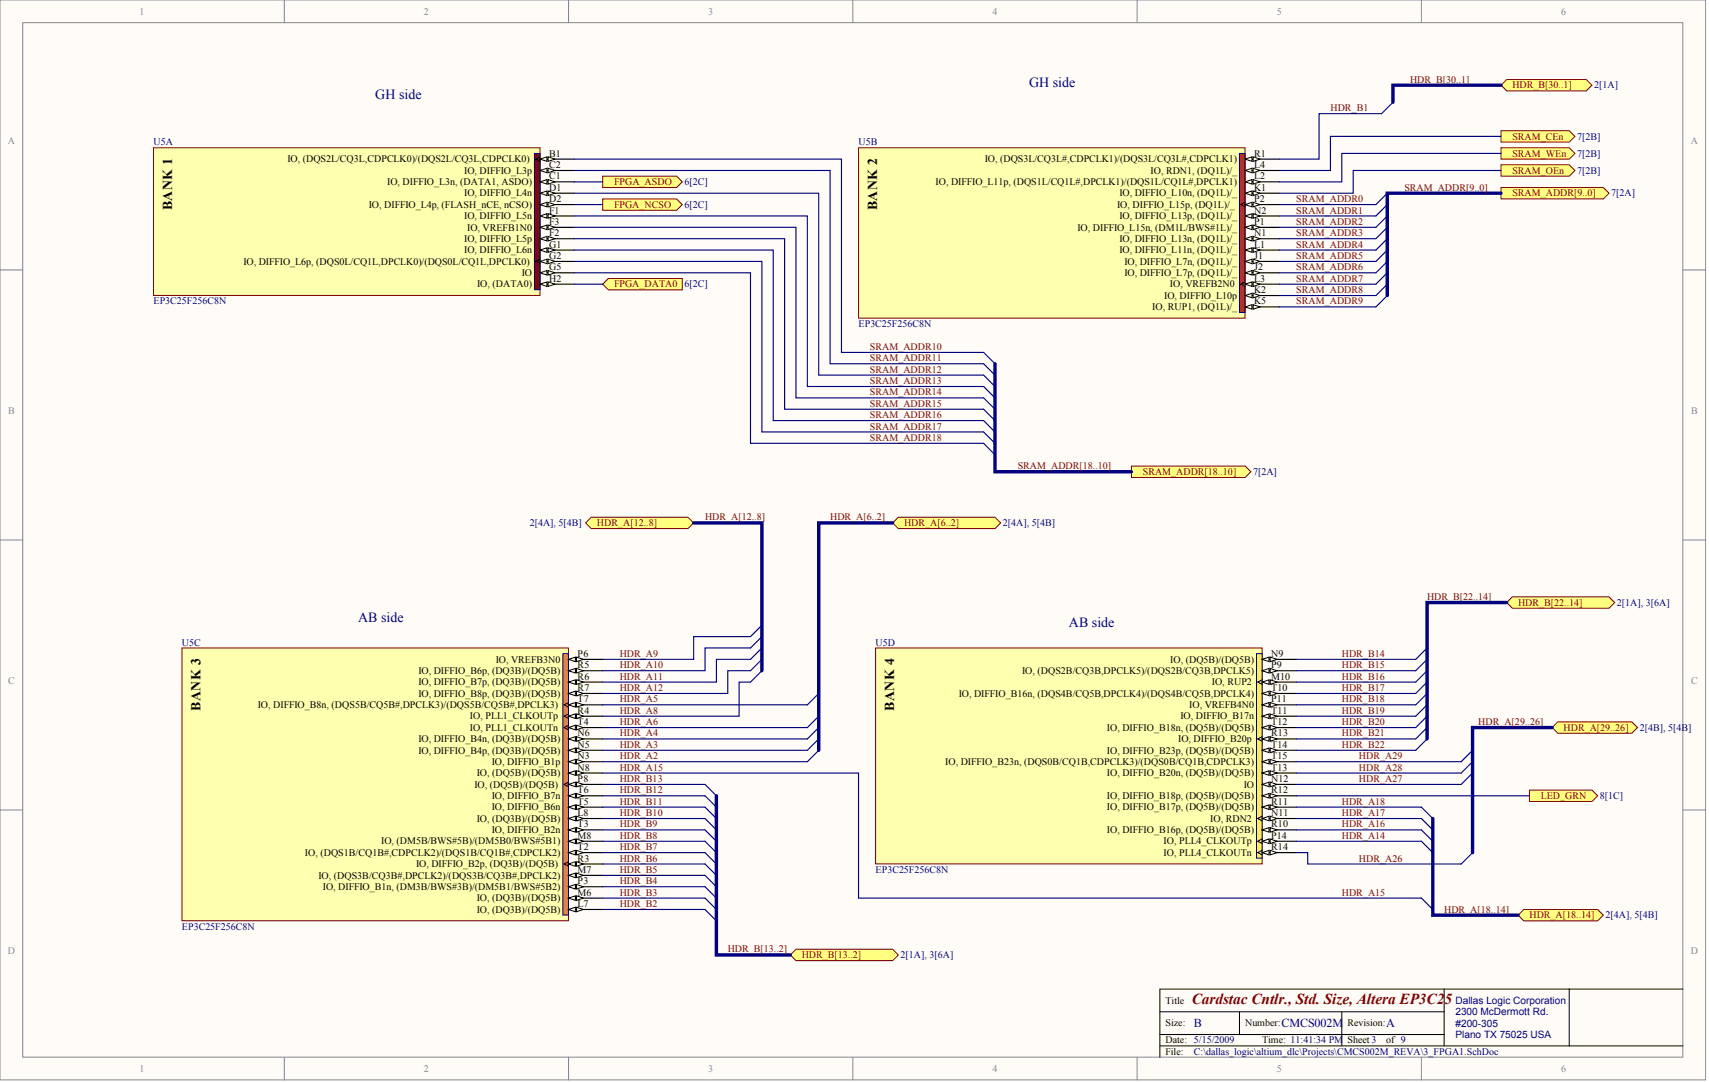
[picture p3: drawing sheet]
<svg xmlns="http://www.w3.org/2000/svg" width="317mm" height="201mm" viewBox="0 0 317 201" stroke-linecap="round" stroke-linejoin="round" font-family="sans-serif">
<g fill="#fffcf8" stroke="#85878c" stroke-width=".19">
<path d="M0 0h316.5v200.3h-316.5z"/>
<path d="M4.2 4.2h308.1v191.9h-308.1z"/>
</g>
<g fill="none" stroke="#85878c" stroke-width=".19">
<path d="M52.8 0v4.2M105.5 0v4.2M158.3 0v4.2M211 0v4.2M263.8 0v4.2M0 50.1h4.2M312.3 50.1h4.2M0 100.2h4.2M312.3 100.2h4.2M0 150.3h4.2M312.3 150.3h4.2M52.8 196.1v4.3"/>
<path d="M105.5 196.1v4.3M158.3 196.1v4.3M211 196.1v4.3M263.8 196.1v4.3"/>
</g>
<path d="M215.2 187.7h52.8M215.2 194h97.1M215.2 191.9h52.8M230 187.7v4.2M249 187.7v6.3M268 183.5v10.5M291.2 183.5h-76v12.6M312.3 183.5h-21.1v10.5" fill="none" stroke="#000" stroke-width=".19"/>
<path d="M28.5 27.4h71.7v27.4h-71.7z" fill="#ffffb0" stroke="#800000" stroke-width=".19"/>
<path d="M99.2 28.5h1v25.3h-1z" fill="#800000" stroke="#000080" stroke-width=".19"/>
<path d="M100.2 29.5h6.4" fill="none" stroke="#000" stroke-width=".21"/>
<path d="M100.2 29.1l-.8 .4 .8 .4" fill="none" stroke="#000" stroke-width=".19"/>
<g fill="#fffcf8" stroke="#000" stroke-width=".19">
<path d="M100.2 29.5l1.3-.4v.8z"/>
<path d="M101.7 29.1l1.3 .4-1.3 .4z"/>
</g>
<path d="M100.2 31.6h6.4" fill="none" stroke="#000" stroke-width=".21"/>
<g fill="#fffcf8" stroke="#000" stroke-width=".19">
<path d="M100.2 31.6l1.3-.4v.9z"/>
<path d="M101.7 31.2l1.3 .4-1.3 .5z"/>
</g>
<path d="M100.2 33.7h6.4" fill="none" stroke="#000" stroke-width=".21"/>
<g fill="#fffcf8" stroke="#000" stroke-width=".19">
<path d="M100.2 33.7l1.3-.4v.9z"/>
<path d="M101.7 33.3l1.3 .4-1.3 .5z"/>
</g>
<path d="M100.2 35.8h6.4" fill="none" stroke="#000" stroke-width=".21"/>
<g fill="#fffcf8" stroke="#000" stroke-width=".19">
<path d="M100.2 35.8l1.3-.4v.9z"/>
<path d="M101.7 35.4l1.3 .4-1.3 .5z"/>
</g>
<path d="M100.2 38h6.4" fill="none" stroke="#000" stroke-width=".21"/>
<g fill="#fffcf8" stroke="#000" stroke-width=".19">
<path d="M100.2 38l1.3-.5v.9z"/>
<path d="M101.7 37.5l1.3 .5-1.3 .4z"/>
</g>
<path d="M100.2 40.1h6.4" fill="none" stroke="#000" stroke-width=".21"/>
<g fill="#fffcf8" stroke="#000" stroke-width=".19">
<path d="M100.2 40.1l1.3-.5v.9z"/>
<path d="M101.7 39.6l1.3 .5-1.3 .4z"/>
</g>
<path d="M100.2 42.2h6.4" fill="none" stroke="#000" stroke-width=".21"/>
<g fill="#fffcf8" stroke="#000" stroke-width=".19">
<path d="M100.2 42.2l1.3-.4v.8z"/>
<path d="M101.7 41.8l1.3 .4-1.3 .4z"/>
</g>
<path d="M100.2 44.3h6.4" fill="none" stroke="#000" stroke-width=".21"/>
<g fill="#fffcf8" stroke="#000" stroke-width=".19">
<path d="M100.2 44.3l1.3-.4v.8z"/>
<path d="M101.7 43.9l1.3 .4-1.3 .4z"/>
</g>
<path d="M100.2 46.4h6.4" fill="none" stroke="#000" stroke-width=".21"/>
<g fill="#fffcf8" stroke="#000" stroke-width=".19">
<path d="M100.2 46.4l1.3-.4v.8z"/>
<path d="M101.7 46l1.3 .4-1.3 .4z"/>
</g>
<path d="M100.2 48.5h6.4" fill="none" stroke="#000" stroke-width=".21"/>
<path d="M100.2 48.1l-.8 .4 .8 .4" fill="none" stroke="#000" stroke-width=".19"/>
<g fill="#fffcf8" stroke="#000" stroke-width=".19">
<path d="M100.2 48.5l1.3-.4v.8z"/>
<path d="M101.7 48.1l1.3 .4-1.3 .4z"/>
</g>
<path d="M100.2 50.6h6.4" fill="none" stroke="#000" stroke-width=".21"/>
<g fill="#fffcf8" stroke="#000" stroke-width=".19">
<path d="M100.2 50.6l1.3-.4v.8z"/>
<path d="M101.7 50.2l1.3 .4-1.3 .4z"/>
</g>
<path d="M100.2 52.7h6.4" fill="none" stroke="#000" stroke-width=".21"/>
<g fill="#fffcf8" stroke="#000" stroke-width=".19">
<path d="M100.2 52.7l1.3-.4v.8z"/>
<path d="M101.7 52.3l1.3 .4-1.3 .4z"/>
</g>
<path d="M159.3 27.4h71.7v31.6h-71.7z" fill="#ffffb0" stroke="#800000" stroke-width=".19"/>
<path d="M230 28.5h1v29.5h-1z" fill="#f00" stroke="#000080" stroke-width=".19"/>
<path d="M231.1 29.5h6.3" fill="none" stroke="#000" stroke-width=".21"/>
<g fill="#fffcf8" stroke="#000" stroke-width=".19">
<path d="M231.1 29.5l1.2-.4v.8z"/>
<path d="M232.5 29.1l1.3 .4-1.3 .4z"/>
</g>
<path d="M231.1 31.6h6.3" fill="none" stroke="#000" stroke-width=".21"/>
<g fill="#fffcf8" stroke="#000" stroke-width=".19">
<path d="M231.1 31.6l1.2-.4v.9z"/>
<path d="M232.5 31.2l1.3 .4-1.3 .5z"/>
</g>
<path d="M231.1 33.7h6.3" fill="none" stroke="#000" stroke-width=".21"/>
<g fill="#fffcf8" stroke="#000" stroke-width=".19">
<path d="M231.1 33.7l1.2-.4v.9z"/>
<path d="M232.5 33.3l1.3 .4-1.3 .5z"/>
</g>
<path d="M231.1 35.8h6.3" fill="none" stroke="#000" stroke-width=".21"/>
<g fill="#fffcf8" stroke="#000" stroke-width=".19">
<path d="M231.1 35.8l1.2-.4v.9z"/>
<path d="M232.5 35.4l1.3 .4-1.3 .5z"/>
</g>
<path d="M231.1 38h6.3" fill="none" stroke="#000" stroke-width=".21"/>
<path d="M231.1 37.5l-.9 .5 .9 .4" fill="none" stroke="#000" stroke-width=".19"/>
<g fill="#fffcf8" stroke="#000" stroke-width=".19">
<path d="M231.1 38l1.2-.5v.9z"/>
<path d="M232.5 37.5l1.3 .5-1.3 .4z"/>
</g>
<path d="M231.1 40.1h6.3" fill="none" stroke="#000" stroke-width=".21"/>
<g fill="#fffcf8" stroke="#000" stroke-width=".19">
<path d="M231.1 40.1l1.2-.5v.9z"/>
<path d="M232.5 39.6l1.3 .5-1.3 .4z"/>
</g>
<path d="M231.1 42.2h6.3" fill="none" stroke="#000" stroke-width=".21"/>
<g fill="#fffcf8" stroke="#000" stroke-width=".19">
<path d="M231.1 42.2l1.2-.4v.8z"/>
<path d="M232.5 41.8l1.3 .4-1.3 .4z"/>
</g>
<path d="M231.1 44.3h6.3" fill="none" stroke="#000" stroke-width=".21"/>
<g fill="#fffcf8" stroke="#000" stroke-width=".19">
<path d="M231.1 44.3l1.2-.4v.8z"/>
<path d="M232.5 43.9l1.3 .4-1.3 .4z"/>
</g>
<path d="M231.1 46.4h6.3" fill="none" stroke="#000" stroke-width=".21"/>
<g fill="#fffcf8" stroke="#000" stroke-width=".19">
<path d="M231.1 46.4l1.2-.4v.8z"/>
<path d="M232.5 46l1.3 .4-1.3 .4z"/>
</g>
<path d="M231.1 48.5h6.3" fill="none" stroke="#000" stroke-width=".21"/>
<g fill="#fffcf8" stroke="#000" stroke-width=".19">
<path d="M231.1 48.5l1.2-.4v.8z"/>
<path d="M232.5 48.1l1.3 .4-1.3 .4z"/>
</g>
<path d="M231.1 50.6h6.3" fill="none" stroke="#000" stroke-width=".21"/>
<g fill="#fffcf8" stroke="#000" stroke-width=".19">
<path d="M231.1 50.6l1.2-.4v.8z"/>
<path d="M232.5 50.2l1.3 .4-1.3 .4z"/>
</g>
<path d="M231.1 52.7h6.3" fill="none" stroke="#000" stroke-width=".21"/>
<path d="M231.1 52.3l-.9 .4 .9 .4" fill="none" stroke="#000" stroke-width=".19"/>
<g fill="#fffcf8" stroke="#000" stroke-width=".19">
<path d="M231.1 52.7l1.2-.4v.8z"/>
<path d="M232.5 52.3l1.3 .4-1.3 .4z"/>
</g>
<path d="M231.1 54.8h6.3" fill="none" stroke="#000" stroke-width=".21"/>
<g fill="#fffcf8" stroke="#000" stroke-width=".19">
<path d="M231.1 54.8l1.2-.4v.9z"/>
<path d="M232.5 54.4l1.3 .4-1.3 .5z"/>
</g>
<path d="M231.1 56.9h6.3" fill="none" stroke="#000" stroke-width=".21"/>
<g fill="#fffcf8" stroke="#000" stroke-width=".19">
<path d="M231.1 56.9l1.2-.4v.9z"/>
<path d="M232.5 56.5l1.3 .4-1.3 .5z"/>
</g>
<path d="M33.8 120.2h71.7v50.6h-71.7z" fill="#ffffb0" stroke="#800000" stroke-width=".19"/>
<path d="M104.5 121.3h1v48.5h-1z" fill="#fd8300" stroke="#000080" stroke-width=".19"/>
<path d="M105.5 122.3h6.3" fill="none" stroke="#000" stroke-width=".21"/>
<g fill="#fffcf8" stroke="#000" stroke-width=".19">
<path d="M105.5 122.3l1.3-.4v.8z"/>
<path d="M107 121.9l1.3 .4-1.3 .4z"/>
</g>
<path d="M105.5 124.4h6.3" fill="none" stroke="#000" stroke-width=".21"/>
<g fill="#fffcf8" stroke="#000" stroke-width=".19">
<path d="M105.5 124.4l1.3-.4v.9z"/>
<path d="M107 124l1.3 .4-1.3 .5z"/>
</g>
<path d="M105.5 126.5h6.3" fill="none" stroke="#000" stroke-width=".21"/>
<g fill="#fffcf8" stroke="#000" stroke-width=".19">
<path d="M105.5 126.5l1.3-.4v.9z"/>
<path d="M107 126.1l1.3 .4-1.3 .5z"/>
</g>
<path d="M105.5 128.7h6.3" fill="none" stroke="#000" stroke-width=".21"/>
<g fill="#fffcf8" stroke="#000" stroke-width=".19">
<path d="M105.5 128.7l1.3-.5v.9z"/>
<path d="M107 128.2l1.3 .5-1.3 .4z"/>
</g>
<path d="M105.5 130.8h6.3" fill="none" stroke="#000" stroke-width=".21"/>
<path d="M105.5 130.3l-.8 .5 .8 .4" fill="none" stroke="#000" stroke-width=".19"/>
<g fill="#fffcf8" stroke="#000" stroke-width=".19">
<path d="M105.5 130.8l1.3-.5v.9z"/>
<path d="M107 130.3l1.3 .5-1.3 .4z"/>
</g>
<path d="M105.5 132.9h6.3" fill="none" stroke="#000" stroke-width=".21"/>
<path d="M105.5 132.4l-.8 .5 .8 .4" fill="none" stroke="#000" stroke-width=".19"/>
<g fill="#fffcf8" stroke="#000" stroke-width=".19">
<path d="M105.5 132.9l1.3-.5v.9z"/>
<path d="M107 132.4l1.3 .5-1.3 .4z"/>
</g>
<path d="M105.5 135h6.3" fill="none" stroke="#000" stroke-width=".21"/>
<path d="M105.5 134.6l-.8 .4 .8 .4" fill="none" stroke="#000" stroke-width=".19"/>
<g fill="#fffcf8" stroke="#000" stroke-width=".19">
<path d="M105.5 135l1.3-.4v.8z"/>
<path d="M107 134.6l1.3 .4-1.3 .4z"/>
</g>
<path d="M105.5 137.1h6.3" fill="none" stroke="#000" stroke-width=".21"/>
<g fill="#fffcf8" stroke="#000" stroke-width=".19">
<path d="M105.5 137.1l1.3-.4v.8z"/>
<path d="M107 136.7l1.3 .4-1.3 .4z"/>
</g>
<path d="M105.5 139.2h6.3" fill="none" stroke="#000" stroke-width=".21"/>
<g fill="#fffcf8" stroke="#000" stroke-width=".19">
<path d="M105.5 139.2l1.3-.4v.8z"/>
<path d="M107 138.8l1.3 .4-1.3 .4z"/>
</g>
<path d="M105.5 141.3h6.3" fill="none" stroke="#000" stroke-width=".21"/>
<g fill="#fffcf8" stroke="#000" stroke-width=".19">
<path d="M105.5 141.3l1.3-.4v.8z"/>
<path d="M107 140.9l1.3 .4-1.3 .4z"/>
</g>
<path d="M105.5 143.4h6.3" fill="none" stroke="#000" stroke-width=".21"/>
<g fill="#fffcf8" stroke="#000" stroke-width=".19">
<path d="M105.5 143.4l1.3-.4v.8z"/>
<path d="M107 143l1.3 .4-1.3 .4z"/>
</g>
<path d="M105.5 145.5h6.3" fill="none" stroke="#000" stroke-width=".21"/>
<path d="M105.5 145.1l-.8 .4 .8 .4" fill="none" stroke="#000" stroke-width=".19"/>
<g fill="#fffcf8" stroke="#000" stroke-width=".19">
<path d="M105.5 145.5l1.3-.4v.8z"/>
<path d="M107 145.1l1.3 .4-1.3 .4z"/>
</g>
<path d="M105.5 147.6h6.3" fill="none" stroke="#000" stroke-width=".21"/>
<g fill="#fffcf8" stroke="#000" stroke-width=".19">
<path d="M105.5 147.6l1.3-.4v.9z"/>
<path d="M107 147.2l1.3 .4-1.3 .5z"/>
</g>
<path d="M105.5 149.7h6.3" fill="none" stroke="#000" stroke-width=".21"/>
<g fill="#fffcf8" stroke="#000" stroke-width=".19">
<path d="M105.5 149.7l1.3-.4v.9z"/>
<path d="M107 149.3l1.3 .4-1.3 .5z"/>
</g>
<path d="M105.5 151.9h6.3" fill="none" stroke="#000" stroke-width=".21"/>
<g fill="#fffcf8" stroke="#000" stroke-width=".19">
<path d="M105.5 151.9l1.3-.5v.9z"/>
<path d="M107 151.4l1.3 .5-1.3 .4z"/>
</g>
<path d="M105.5 154h6.3" fill="none" stroke="#000" stroke-width=".21"/>
<g fill="#fffcf8" stroke="#000" stroke-width=".19">
<path d="M105.5 154l1.3-.5v.9z"/>
<path d="M107 153.5l1.3 .5-1.3 .4z"/>
</g>
<path d="M105.5 156.1h6.3" fill="none" stroke="#000" stroke-width=".21"/>
<g fill="#fffcf8" stroke="#000" stroke-width=".19">
<path d="M105.5 156.1l1.3-.5v.9z"/>
<path d="M107 155.6l1.3 .5-1.3 .4z"/>
</g>
<path d="M105.5 158.2h6.3" fill="none" stroke="#000" stroke-width=".21"/>
<g fill="#fffcf8" stroke="#000" stroke-width=".19">
<path d="M105.5 158.2l1.3-.4v.8z"/>
<path d="M107 157.8l1.3 .4-1.3 .4z"/>
</g>
<path d="M105.5 160.3h6.3" fill="none" stroke="#000" stroke-width=".21"/>
<path d="M105.5 159.9l-.8 .4 .8 .4" fill="none" stroke="#000" stroke-width=".19"/>
<g fill="#fffcf8" stroke="#000" stroke-width=".19">
<path d="M105.5 160.3l1.3-.4v.8z"/>
<path d="M107 159.9l1.3 .4-1.3 .4z"/>
</g>
<path d="M105.5 162.4h6.3" fill="none" stroke="#000" stroke-width=".21"/>
<g fill="#fffcf8" stroke="#000" stroke-width=".19">
<path d="M105.5 162.4l1.3-.4v.8z"/>
<path d="M107 162l1.3 .4-1.3 .4z"/>
</g>
<path d="M105.5 164.5h6.3" fill="none" stroke="#000" stroke-width=".21"/>
<g fill="#fffcf8" stroke="#000" stroke-width=".19">
<path d="M105.5 164.5l1.3-.4v.8z"/>
<path d="M107 164.1l1.3 .4-1.3 .4z"/>
</g>
<path d="M105.5 166.6h6.3" fill="none" stroke="#000" stroke-width=".21"/>
<g fill="#fffcf8" stroke="#000" stroke-width=".19">
<path d="M105.5 166.6l1.3-.4v.8z"/>
<path d="M107 166.2l1.3 .4-1.3 .4z"/>
</g>
<path d="M105.5 168.7h6.3" fill="none" stroke="#000" stroke-width=".21"/>
<g fill="#fffcf8" stroke="#000" stroke-width=".19">
<path d="M105.5 168.7l1.3-.4v.8z"/>
<path d="M107 168.3l1.3 .4-1.3 .4z"/>
</g>
<path d="M162.5 120.2h71.7v40.1h-71.7z" fill="#ffffb0" stroke="#800000" stroke-width=".19"/>
<path d="M233.2 121.3h1v37.9h-1z" fill="#fe0" stroke="#000080" stroke-width=".19"/>
<path d="M234.2 122.3h6.4" fill="none" stroke="#000" stroke-width=".21"/>
<g fill="#fffcf8" stroke="#000" stroke-width=".19">
<path d="M234.2 122.3l1.3-.4v.8z"/>
<path d="M235.7 121.9l1.3 .4-1.3 .4z"/>
</g>
<path d="M234.2 124.4h6.4" fill="none" stroke="#000" stroke-width=".21"/>
<g fill="#fffcf8" stroke="#000" stroke-width=".19">
<path d="M234.2 124.4l1.3-.4v.9z"/>
<path d="M235.7 124l1.3 .4-1.3 .5z"/>
</g>
<path d="M234.2 126.5h6.4" fill="none" stroke="#000" stroke-width=".21"/>
<path d="M234.2 126.1l-.8 .4 .8 .5" fill="none" stroke="#000" stroke-width=".19"/>
<g fill="#fffcf8" stroke="#000" stroke-width=".19">
<path d="M234.2 126.5l1.3-.4v.9z"/>
<path d="M235.7 126.1l1.3 .4-1.3 .5z"/>
</g>
<path d="M234.2 128.7h6.4" fill="none" stroke="#000" stroke-width=".21"/>
<g fill="#fffcf8" stroke="#000" stroke-width=".19">
<path d="M234.2 128.7l1.3-.5v.9z"/>
<path d="M235.7 128.2l1.3 .5-1.3 .4z"/>
</g>
<path d="M234.2 130.8h6.4" fill="none" stroke="#000" stroke-width=".21"/>
<g fill="#fffcf8" stroke="#000" stroke-width=".19">
<path d="M234.2 130.8l1.3-.5v.9z"/>
<path d="M235.7 130.3l1.3 .5-1.3 .4z"/>
</g>
<path d="M234.2 132.9h6.4" fill="none" stroke="#000" stroke-width=".21"/>
<g fill="#fffcf8" stroke="#000" stroke-width=".19">
<path d="M234.2 132.9l1.3-.5v.9z"/>
<path d="M235.7 132.4l1.3 .5-1.3 .4z"/>
</g>
<path d="M234.2 135h6.4" fill="none" stroke="#000" stroke-width=".21"/>
<g fill="#fffcf8" stroke="#000" stroke-width=".19">
<path d="M234.2 135l1.3-.4v.8z"/>
<path d="M235.7 134.6l1.3 .4-1.3 .4z"/>
</g>
<path d="M234.2 137.1h6.4" fill="none" stroke="#000" stroke-width=".21"/>
<path d="M234.2 136.7l-.8 .4 .8 .4" fill="none" stroke="#000" stroke-width=".19"/>
<g fill="#fffcf8" stroke="#000" stroke-width=".19">
<path d="M234.2 137.1l1.3-.4v.8z"/>
<path d="M235.7 136.7l1.3 .4-1.3 .4z"/>
</g>
<path d="M234.2 139.2h6.4" fill="none" stroke="#000" stroke-width=".21"/>
<g fill="#fffcf8" stroke="#000" stroke-width=".19">
<path d="M234.2 139.2l1.3-.4v.8z"/>
<path d="M235.7 138.8l1.3 .4-1.3 .4z"/>
</g>
<path d="M234.2 141.3h6.4" fill="none" stroke="#000" stroke-width=".21"/>
<g fill="#fffcf8" stroke="#000" stroke-width=".19">
<path d="M234.2 141.3l1.3-.4v.8z"/>
<path d="M235.7 140.9l1.3 .4-1.3 .4z"/>
</g>
<path d="M234.2 143.4h6.4" fill="none" stroke="#000" stroke-width=".21"/>
<g fill="#fffcf8" stroke="#000" stroke-width=".19">
<path d="M234.2 143.4l1.3-.4v.8z"/>
<path d="M235.7 143l1.3 .4-1.3 .4z"/>
</g>
<path d="M234.2 145.5h6.4" fill="none" stroke="#000" stroke-width=".21"/>
<g fill="#fffcf8" stroke="#000" stroke-width=".19">
<path d="M234.2 145.5l1.3-.4v.8z"/>
<path d="M235.7 145.1l1.3 .4-1.3 .4z"/>
</g>
<path d="M234.2 147.6h6.4" fill="none" stroke="#000" stroke-width=".21"/>
<g fill="#fffcf8" stroke="#000" stroke-width=".19">
<path d="M234.2 147.6l1.3-.4v.9z"/>
<path d="M235.7 147.2l1.3 .4-1.3 .5z"/>
</g>
<path d="M234.2 149.7h6.4" fill="none" stroke="#000" stroke-width=".21"/>
<g fill="#fffcf8" stroke="#000" stroke-width=".19">
<path d="M234.2 149.7l1.3-.4v.9z"/>
<path d="M235.7 149.3l1.3 .4-1.3 .5z"/>
</g>
<path d="M234.2 151.9h6.4" fill="none" stroke="#000" stroke-width=".21"/>
<path d="M234.2 151.4l-.8 .5 .8 .4" fill="none" stroke="#000" stroke-width=".19"/>
<g fill="#fffcf8" stroke="#000" stroke-width=".19">
<path d="M234.2 151.9l1.3-.5v.9z"/>
<path d="M235.7 151.4l1.3 .5-1.3 .4z"/>
</g>
<path d="M234.2 154h6.4" fill="none" stroke="#000" stroke-width=".21"/>
<g fill="#fffcf8" stroke="#000" stroke-width=".19">
<path d="M234.2 154l1.3-.5v.9z"/>
<path d="M235.7 153.5l1.3 .5-1.3 .4z"/>
</g>
<path d="M234.2 156.1h6.4" fill="none" stroke="#000" stroke-width=".21"/>
<path d="M234.2 155.6l-.8 .5 .8 .4" fill="none" stroke="#000" stroke-width=".19"/>
<g fill="#fffcf8" stroke="#000" stroke-width=".19">
<path d="M234.2 156.1l1.3-.5v.9z"/>
<path d="M235.7 155.6l1.3 .5-1.3 .4z"/>
</g>
<path d="M234.2 158.2h6.4" fill="none" stroke="#000" stroke-width=".21"/>
<path d="M234.2 157.8l-.8 .4 .8 .4" fill="none" stroke="#000" stroke-width=".19"/>
<g fill="#fffcf8" stroke="#000" stroke-width=".19">
<path d="M234.2 158.2l1.3-.4v.8z"/>
<path d="M235.7 157.8l1.3 .4-1.3 .4z"/>
</g>
<g fill="#ffff80" stroke="#800000" stroke-width=".19">
<path d="M111.8 52.7l1.1-1h13.7v2.1h-13.7z" fill-rule="evenodd"/>
<path d="M111.8 32.7h13.8l1 1-1 1.1h-13.8z" fill-rule="evenodd"/>
<path d="M111.8 36.9h13.8l1 1.1-1 1h-13.8z" fill-rule="evenodd"/>
</g>
<path d="M106.6 33.7h5.2M106.6 38h5.2" fill="none" stroke="#000080" stroke-width=".21"/>
<path d="M278.5 34.8h19l1.1 1-1.1 1.1h-19z" fill-rule="evenodd" fill="#ffff80" stroke="#800000" stroke-width=".19"/>
<g fill="none" stroke="#000080" stroke-width=".21">
<path d="M106.6 35.8h45.3v33.8h30.6l2.1 2.1M106.6 31.6h47.4v35.9h28.5l2.1 2.1M106.6 29.5h49.6v35.9h26.3l2.1 2.1M257.4 35.8l-2.1 2.2h-17.9M257.4 38l-2.1 2.1h-17.9M106.6 44.3h39v31.6h36.9l2.1 2.1M106.6 46.4h36.9v31.6h39l2.1 2.1M106.6 48.5h34.8v31.6h41.1l2.1 2.1M106.6 50.6h32.7v31.6h43.2l2.1 2.2M106.6 42.2h41.1v31.6h34.8l2.1 2.1M106.6 40.1h43.2v31.6h32.7l2.1 2.1M106.6 52.7h5.2"/>
<path d="M257.4 40.1l-2.1 2.1h-17.9M257.4 42.2l-2.1 2.1h-17.9M257.4 44.3l-2.1 2.1h-17.9M257.4 46.4l-2.1 2.1h-17.9M257.4 48.5l-2.1 2.1h-17.9M257.4 50.6l-2.1 2.1h-17.9M257.4 52.7l-2.1 2.1h-17.9M257.4 54.8l-2.1 2.1h-17.9"/>
</g>
<path d="M278.5 35.8h-21.1v19" fill="none" stroke="#000080" stroke-width=".63"/>
<g fill="#ffff80" stroke="#800000" stroke-width=".19">
<path d="M278.5 24.2h12.7l1.1 1.1-1.1 1.1h-12.7z" fill-rule="evenodd"/>
<path d="M278.5 27.4h12.7l1.1 1.1-1.1 1h-12.7z" fill-rule="evenodd"/>
<path d="M278.5 30.6h12.7l1.1 1-1.1 1.1h-12.7z" fill-rule="evenodd"/>
</g>
<path d="M278.5 25.3h-31.6v6.3h-9.5M278.5 28.5h-29.5v5.2h-11.6M278.5 31.6h-27.4v4.2h-13.7" fill="none" stroke="#000080" stroke-width=".21"/>
<g fill="#ffff80" stroke="#800000" stroke-width=".19">
<path d="M278.5 15.8l1.1-1h14.8l1 1-1 1.1h-14.8z" fill-rule="evenodd"/>
<path d="M146.7 177.2l1-1.1h18l1 1.1-1 1h-18z" fill-rule="evenodd"/>
<path d="M165.7 97l1-1h17.9l1.1 1-1.1 1.1h-17.9z" fill-rule="evenodd"/>
</g>
<path d="M111.8 158.2h19l2.1 2.1M111.8 156.1h19l2.1 2.1M111.8 154h19l2.1 2.1M111.8 151.9h19l2.1 2.1M111.8 149.7h19l2.1 2.2M111.8 147.6h19l2.1 2.1M111.8 145.5h19l2.1 2.1M111.8 168.7h19l2.1 2.1M111.8 166.6h19l2.1 2.1M111.8 164.5h19l2.1 2.1M111.8 162.4h19l2.1 2.1M111.8 160.3h19l2.1 2.1" fill="none" stroke="#000080" stroke-width=".21"/>
<path d="M279.6 111.8l1.1-1.1h17.9l1.1 1.1-1.1 1h-17.9z" fill-rule="evenodd" fill="#ffff80" stroke="#800000" stroke-width=".19"/>
<path d="M151.9 139.2l-2.1 2.1M151.9 137.1l-2.1 2.1M151.9 135l-2.1 2.1M151.9 132.9l-2.1 2.1M151.9 128.7l-2.1 2.1" fill="none" stroke="#000080" stroke-width=".21"/>
<path d="M281.7 169.8l1.1-1.1h13.7l1 1.1-1 1h-13.7z" fill-rule="evenodd" fill="#ffff80" stroke="#800000" stroke-width=".19"/>
<g fill="none" stroke="#000080" stroke-width=".21">
<path d="M264.8 120.2l-2.1 2.1M264.8 122.3l-2.1 2.1M264.8 124.4l-2.1 2.1M264.8 126.5l-2.1 2.2h-22.1M264.8 128.7l-2.1 2.1h-22.1M264.8 130.8l-2.1 2.1h-22.1M264.8 132.9l-2.1 2.1h-22.1M264.8 135l-2.1 2.1h-22.1M264.8 137.1l-2.1 2.1h-22.1M240.6 156.1h23.2l2.1 2.1M240.6 154h23.2l2.1 2.1M240.6 151.9h23.2l2.1 2.1"/>
<path d="M240.6 149.7h23.2"/>
</g>
<path d="M108.7 97l1-1h18l1 1-1 1.1h-18z" fill-rule="evenodd" fill="#ffff80" stroke="#800000" stroke-width=".19"/>
<g fill="none" stroke="#000080" stroke-width=".21">
<path d="M141.4 118.1l-2.1 2.1h-8.5v4.2h-19M141.4 116l-2.1 2.1h-10.6v4.2h-16.9M111.8 139.2h38M111.8 137.1h38M111.8 135h38M111.8 130.8h38M141.4 124.4l-2.1 2.1h-2.1v6.4h-25.4M141.4 122.3l-2.1 2.1h-4.2v4.3h-23.3M141.4 120.2l-2.1 2.1h-6.4v4.2h-21.1M240.6 122.3h22.1M240.6 124.4h22.1M240.6 126.5h22.1"/>
<path d="M111.8 143.4h47.5v23.2h104.5l2.1 2.1M111.8 141.3h38"/>
</g>
<path d="M128.7 97h12.7v27.4M165.7 97h-13.8v42.2M279.6 111.8h-14.8v25.3M132.9 147.6v29.6h13.8" fill="none" stroke="#000080" stroke-width=".63"/>
<path d="M288 135l1.1-1.1h13.7l1.1 1.1-1.1 1h-13.7z" fill-rule="evenodd" fill="#ffff80" stroke="#800000" stroke-width=".19"/>
<path d="M273.3 139.2l-2.1 2.1h-30.6M240.6 158.2h2.1v2.1h28.5l2.1-2.1M263.8 149.7l2.1 2.2M273.3 141.3l-2.1 2.1h-30.6M273.3 143.4l-2.1 2.1h-30.6" fill="none" stroke="#000080" stroke-width=".21"/>
<path d="M288 135h-14.7v23.2M265.9 151.9v17.9h15.8" fill="none" stroke="#000080" stroke-width=".63"/>
<path d="M283.8 146.6h11.6l1.1 1-1.1 1.1h-11.6z" fill-rule="evenodd" fill="#ffff80" stroke="#800000" stroke-width=".19"/>
<path d="M240.6 147.6h43.2" fill="none" stroke="#000080" stroke-width=".21"/>
<path d="M210 86.5h21.1l1 1-1 1.1h-21.1z" fill-rule="evenodd" fill="#ffff80" stroke="#800000" stroke-width=".19"/>
<path d="M278.5 15.8h-20v3.2M184.6 67.5v20h25.4" fill="none" stroke="#000080" stroke-width=".63"/>
<path d="M258.5 19l-2.1 2.1h-11.6v8.4h-7.4" fill="none" stroke="#000080" stroke-width=".21"/>
<text font-size="2.8" fill="#800000" x="221.2" y="186.2">Cardstac Cntlr., Std. Size, Altera EP3C25</text>
<g font-size="2.6" fill="#000080">
<text x="191" y="16.2">GH side</text>
<text x="69.6" y="18.3">GH side</text>
<text x="66.5" y="115.4">AB side</text>
<text x="198.4" y="116.4">AB side</text>
</g>
<g font-size="2.6">
<text x="31.9" y="39" transform="rotate(-90 31.9 39)">BANK 1</text>
<text x="162.8" y="39" transform="rotate(-90 162.8 39)">BANK 2</text>
<text x="37.2" y="131.8" transform="rotate(-90 37.2 131.8)">BANK 3</text>
<text x="165.9" y="131.8" transform="rotate(-90 165.9 131.8)">BANK 4</text>
</g>
<g font-size="2.3" fill="#000080">
<text x="221.6" y="190.6">B</text>
<text x="237.8" y="190.6">CMCS002M</text>
<text x="257.2" y="190.6">A</text>
</g>
<g font-size="1.9" fill="#85878c">
<text x="25.9" y="2.7">1</text>
<text x="78.7" y="2.7">2</text>
<text x="131.4" y="2.7">3</text>
<text x="184.2" y="2.7">4</text>
<text x="236.9" y="2.7">5</text>
<text x="289.7" y="2.7">6</text>
<text x="1.4" y="26.7">A</text>
<text x="313.7" y="26.7">A</text>
<text x="1.5" y="76.8">B</text>
<text x="313.8" y="76.8">B</text>
<text x="1.5" y="126.9">C</text>
<text x="313.8" y="126.9">C</text>
<text x="1.4" y="177">D</text>
<text x="313.7" y="177">D</text>
<text x="25.9" y="198.9">1</text>
<text x="78.7" y="198.9">2</text>
<text x="131.4" y="198.9">3</text>
<text x="184.2" y="198.9">4</text>
<text x="236.9" y="198.9">5</text>
<text x="289.7" y="198.9">6</text>
</g>
<g font-size="1.9" fill="#800000">
<text x="261.7" y="15.4">HDR_B[30..1]</text>
<text x="280.7" y="16.4">HDR_B[30..1]</text>
<text x="246.9" y="20.6">HDR_B1</text>
<text x="280.7" y="25.9">SRAM_CEn</text>
<text x="280.7" y="29.1">SRAM_WEn</text>
<text x="114" y="34.3">FPGA_ASDO</text>
<text x="260.6" y="35.4">SRAM_ADDR[9..0]</text>
<text x="280.7" y="32.2">SRAM_OEn</text>
<text x="114" y="38.6">FPGA_NCSO</text>
<text x="240.6" y="37.5">SRAM_ADDR0</text>
<text x="240.6" y="39.6">SRAM_ADDR1</text>
<text x="240.6" y="41.7">SRAM_ADDR2</text>
<text x="280.7" y="36.4">SRAM_ADDR[9..0]</text>
<text x="240.6" y="43.8">SRAM_ADDR3</text>
<text x="240.6" y="45.9">SRAM_ADDR4</text>
<text x="114" y="53.3">FPGA_DATA0</text>
<text x="240.6" y="48">SRAM_ADDR5</text>
<text x="240.6" y="50.2">SRAM_ADDR6</text>
<text x="240.6" y="52.3">SRAM_ADDR7</text>
<text x="240.6" y="54.4">SRAM_ADDR8</text>
<text x="240.6" y="56.5">SRAM_ADDR9</text>
<text x="161.4" y="64.9">SRAM_ADDR10</text>
<text x="161.4" y="67">SRAM_ADDR11</text>
<text x="161.4" y="69.1">SRAM_ADDR12</text>
<text x="161.4" y="71.2">SRAM_ADDR13</text>
<text x="161.4" y="73.4">SRAM_ADDR14</text>
<text x="161.4" y="75.5">SRAM_ADDR15</text>
<text x="161.4" y="77.6">SRAM_ADDR16</text>
<text x="161.4" y="79.7">SRAM_ADDR17</text>
<text x="161.4" y="81.8">SRAM_ADDR18</text>
<text x="188.9" y="87.1">SRAM_ADDR[18..10]</text>
<text x="212.1" y="88.1">SRAM_ADDR[18..10]</text>
<text x="110.8" y="97.6">HDR_A[12..8]</text>
<text x="130.8" y="96.6">HDR_A[12..8]</text>
<text x="154" y="96.6">HDR_A[6..2]</text>
<text x="167.8" y="97.6">HDR_A[6..2]</text>
<text x="264.8" y="111.3">HDR_B[22..14]</text>
<text x="281.7" y="112.4">HDR_B[22..14]</text>
<text x="115" y="121.9">HDR_A9</text>
<text x="115" y="124">HDR_A10</text>
<text x="249" y="121.9">HDR_B14</text>
<text x="249" y="124">HDR_B15</text>
<text x="115" y="130.3">HDR_A5</text>
<text x="115" y="126.1">HDR_A11</text>
<text x="115" y="128.2">HDR_A12</text>
<text x="249" y="126.1">HDR_B16</text>
<text x="249" y="128.2">HDR_B17</text>
<text x="249" y="130.3">HDR_B18</text>
<text x="115" y="136.6">HDR_A4</text>
<text x="115" y="134.5">HDR_A6</text>
<text x="115" y="132.4">HDR_A8</text>
<text x="249" y="132.4">HDR_B19</text>
<text x="249" y="134.5">HDR_B20</text>
<text x="249" y="136.6">HDR_B21</text>
<text x="274.3" y="134.5">HDR_A[29..26]</text>
<text x="290.2" y="135.6">HDR_A[29..26]</text>
<text x="115" y="140.8">HDR_A2</text>
<text x="115" y="138.7">HDR_A3</text>
<text x="115" y="143">HDR_A15</text>
<text x="249" y="138.7">HDR_B22</text>
<text x="252.2" y="143">HDR_A28</text>
<text x="252.2" y="140.8">HDR_A29</text>
<text x="115" y="149.3">HDR_B11</text>
<text x="115" y="147.2">HDR_B12</text>
<text x="115" y="145.1">HDR_B13</text>
<text x="249" y="149.3">HDR_A18</text>
<text x="252.2" y="145.1">HDR_A27</text>
<text x="285.9" y="148.2">LED_GRN</text>
<text x="115" y="155.6">HDR_B8</text>
<text x="115" y="153.5">HDR_B9</text>
<text x="115" y="151.4">HDR_B10</text>
<text x="249" y="155.6">HDR_A14</text>
<text x="249" y="151.4">HDR_A17</text>
<text x="249" y="153.5">HDR_A16</text>
<text x="115" y="161.9">HDR_B5</text>
<text x="115" y="159.8">HDR_B6</text>
<text x="115" y="157.7">HDR_B7</text>
<text x="252.2" y="159.8">HDR_A26</text>
<text x="115" y="166.2">HDR_B3</text>
<text x="115" y="164.1">HDR_B4</text>
<text x="249" y="166.2">HDR_A15</text>
<text x="115" y="168.3">HDR_B2</text>
<text x="268" y="169.3">HDR_A[18..14]</text>
<text x="283.8" y="170.4">HDR_A[18..14]</text>
<text x="135.1" y="176.7">HDR_B[13..2]</text>
<text x="148.8" y="177.8">HDR_B[13..2]</text>
</g>
<g font-size="1.9" fill="#000080">
<text x="295.9" y="16.4">2[1A]</text>
<text x="28.5" y="27">U5A</text>
<text x="159.3" y="27">U5B</text>
<text x="292.7" y="25.9">7[2B]</text>
<text x="292.7" y="29.1">7[2B]</text>
<text x="127" y="34.3">6[2C]</text>
<text x="292.7" y="32.2">7[2B]</text>
<text x="127" y="38.6">6[2C]</text>
<text x="299" y="36.4">7[2A]</text>
<text x="127" y="53.3">6[2C]</text>
<text x="28.5" y="56.5">EP3C25F256C8N</text>
<text x="159.3" y="60.7">EP3C25F256C8N</text>
<text x="232.5" y="88.1">7[2A]</text>
<text x="98.3" y="97.6">2[4A], 5[4B]</text>
<text x="186.1" y="97.6">2[4A], 5[4B]</text>
<text x="300.1" y="112.4">2[1A], 3[6A]</text>
<text x="33.8" y="119.8">U5C</text>
<text x="162.5" y="119.8">U5D</text>
<text x="304.3" y="135.6">2[4B], 5[4B]</text>
<text x="296.9" y="148.2">8[1C]</text>
<text x="162.5" y="161.9">EP3C25F256C8N</text>
<text x="33.8" y="172.5">EP3C25F256C8N</text>
<text x="298" y="170.4">2[4A], 5[4B]</text>
<text x="167.1" y="177.8">2[1A], 3[6A]</text>
<text x="270.1" y="186.2">Dallas Logic Corporation</text>
<text x="270.1" y="188.4">2300 McDermott Rd.</text>
<text x="270.1" y="190.5">#200-305</text>
<text x="221.6" y="195.7">C:\dallas_logic\altium_dlc\Projects\CMCS002M_REVA\3_FPGA1.SchDoc</text>
<text x="270.1" y="192.6">Plano TX 75025 USA</text>
</g>
<g font-size="1.9">
<text x="101.9" y="29.1">B1</text>
<text x="232.8" y="29.1">R1</text>
<text x="53.3" y="30.1">IO, (DQS2L/CQ3L,CDPCLK0)/(DQS2L/CQ3L,CDPCLK0)</text>
<text x="71.9" y="34.3">IO, DIFFIO_L3n, (DATA1, ASDO)</text>
<text x="86.1" y="32.2">IO, DIFFIO_L3p</text>
<text x="101.9" y="31.2">C2</text>
<text x="101.9" y="33.3">C1</text>
<text x="101.9" y="35.4">D1</text>
<text x="173.6" y="34.3">IO, DIFFIO_L11p, (DQS1L/CQ1L#,DPCLK1)/(DQS1L/CQ1L#,DPCLK1)</text>
<text x="182.7" y="30.1">IO, (DQS3L/CQ3L#,CDPCLK1)/(DQS3L/CQ3L#,CDPCLK1)</text>
<text x="213.5" y="32.2">IO, RDN1, (DQ1L)/_</text>
<text x="232.8" y="31.2">L4</text>
<text x="232.8" y="33.3">L2</text>
<text x="232.8" y="35.4">K1</text>
<text x="68.4" y="38.6">IO, DIFFIO_L4p, (FLASH_nCE, nCSO)</text>
<text x="86.1" y="36.4">IO, DIFFIO_L4n</text>
<text x="86.1" y="40.7">IO, DIFFIO_L5n</text>
<text x="101.9" y="37.5">D2</text>
<text x="101.9" y="39.6">F1</text>
<text x="101.9" y="41.7">F3</text>
<text x="207.3" y="38.6">IO, DIFFIO_L15p, (DQ1L)/_</text>
<text x="207.7" y="36.4">IO, DIFFIO_L10n, (DQ1L)/_</text>
<text x="207.7" y="40.7">IO, DIFFIO_L13p, (DQ1L)/_</text>
<text x="232.8" y="37.5">P2</text>
<text x="232.8" y="39.6">N2</text>
<text x="232.8" y="41.7">P1</text>
<text x="86.1" y="44.9">IO, DIFFIO_L5p</text>
<text x="86.1" y="47">IO, DIFFIO_L6n</text>
<text x="86.7" y="42.8">IO, VREFB1N0</text>
<text x="101.9" y="43.8">F2</text>
<text x="101.9" y="45.9">G1</text>
<text x="199.9" y="42.8">IO, DIFFIO_L15n, (DM1L/BWS#1L)/_</text>
<text x="207.7" y="44.9">IO, DIFFIO_L13n, (DQ1L)/_</text>
<text x="207.7" y="47">IO, DIFFIO_L11n, (DQ1L)/_</text>
<text x="232.8" y="43.8">N1</text>
<text x="232.8" y="45.9">L1</text>
<text x="45.2" y="49.1">IO, DIFFIO_L6p, (DQS0L/CQ1L,DPCLK0)/(DQS0L/CQ1L,DPCLK0)</text>
<text x="88.5" y="53.3">IO, (DATA0)</text>
<text x="96.8" y="51.2">IO</text>
<text x="101.9" y="48">G2</text>
<text x="101.9" y="50.2">G5</text>
<text x="101.9" y="52.3">H2</text>
<text x="208.7" y="49.1">IO, DIFFIO_L7n, (DQ1L)/_</text>
<text x="208.7" y="51.2">IO, DIFFIO_L7p, (DQ1L)/_</text>
<text x="217.1" y="53.3">IO, VREFB2N0</text>
<text x="232.8" y="48">J1</text>
<text x="232.8" y="50.2">J2</text>
<text x="232.8" y="52.3">L3</text>
<text x="213.8" y="57.5">IO, RUP1, (DQ1L)/_</text>
<text x="216" y="55.4">IO, DIFFIO_L10p</text>
<text x="232.8" y="54.4">K2</text>
<text x="232.8" y="56.5">K5</text>
<text x="77.6" y="125">IO, DIFFIO_B6p, (DQ3B)/(DQ5B)</text>
<text x="92" y="122.9">IO, VREFB3N0</text>
<text x="107.2" y="121.9">P6</text>
<text x="107.2" y="124">R5</text>
<text x="189.7" y="125">IO, (DQS2B/CQ3B,DPCLK5)/(DQS2B/CQ3B,DPCLK5)</text>
<text x="217.2" y="122.9">IO, (DQ5B)/(DQ5B)</text>
<text x="235.9" y="121.9">N9</text>
<text x="235.9" y="124">P9</text>
<text x="47.8" y="131.4">IO, DIFFIO_B8n, (DQS5B/CQ5B#,DPCLK3)/(DQS5B/CQ5B#,DPCLK3)</text>
<text x="77.6" y="127.1">IO, DIFFIO_B7p, (DQ3B)/(DQ5B)</text>
<text x="77.6" y="129.2">IO, DIFFIO_B8p, (DQ3B)/(DQ5B)</text>
<text x="107.2" y="126.1">R6</text>
<text x="107.2" y="128.2">R7</text>
<text x="107.2" y="130.3">T7</text>
<text x="177.9" y="129.2">IO, DIFFIO_B16n, (DQS4B/CQ5B,DPCLK4)/(DQS4B/CQ5B,DPCLK4)</text>
<text x="220.7" y="131.4">IO, VREFB4N0</text>
<text x="224.9" y="127.1">IO, RUP2</text>
<text x="235.9" y="126.1">M10</text>
<text x="235.9" y="128.2">T10</text>
<text x="235.9" y="130.3">P11</text>
<text x="77.6" y="137.7">IO, DIFFIO_B4n, (DQ3B)/(DQ5B)</text>
<text x="87.2" y="133.5">IO, PLL1_CLKOUTp</text>
<text x="87.2" y="135.6">IO, PLL1_CLKOUTn</text>
<text x="107.2" y="132.4">R4</text>
<text x="107.2" y="134.5">T4</text>
<text x="107.2" y="136.6">N6</text>
<text x="205.4" y="135.6">IO, DIFFIO_B18n, (DQ5B)/(DQ5B)</text>
<text x="218.6" y="137.7">IO, DIFFIO_B20p</text>
<text x="219.1" y="133.5">IO, DIFFIO_B17n</text>
<text x="235.9" y="132.4">T11</text>
<text x="235.9" y="134.5">T12</text>
<text x="235.9" y="136.6">R13</text>
<text x="77.6" y="139.8">IO, DIFFIO_B4p, (DQ3B)/(DQ5B)</text>
<text x="91.3" y="141.9">IO, DIFFIO_B1p</text>
<text x="107.2" y="138.7">N5</text>
<text x="107.2" y="140.8">N3</text>
<text x="107.2" y="143">N8</text>
<text x="175.4" y="141.9">IO, DIFFIO_B23n, (DQS0B/CQ1B,CDPCLK3)/(DQS0B/CQ1B,CDPCLK3)</text>
<text x="205.4" y="139.8">IO, DIFFIO_B23p, (DQ5B)/(DQ5B)</text>
<text x="235.9" y="138.7">T14</text>
<text x="235.9" y="140.8">T15</text>
<text x="235.9" y="143">T13</text>
<text x="88" y="146.1">IO, (DQ5B)/(DQ5B)</text>
<text x="88.5" y="144">IO, (DQ5B)/(DQ5B)</text>
<text x="91.3" y="148.2">IO, DIFFIO_B7n</text>
<text x="107.2" y="145.1">P8</text>
<text x="107.2" y="147.2">T6</text>
<text x="107.2" y="149.3">T5</text>
<text x="205.4" y="144">IO, DIFFIO_B20n, (DQ5B)/(DQ5B)</text>
<text x="205.4" y="148.2">IO, DIFFIO_B18p, (DQ5B)/(DQ5B)</text>
<text x="230.8" y="146.1">IO</text>
<text x="235.9" y="145.1">N12</text>
<text x="235.9" y="147.2">R12</text>
<text x="235.9" y="149.3">R11</text>
<text x="88.5" y="152.5">IO, (DQ3B)/(DQ5B)</text>
<text x="91.3" y="150.3">IO, DIFFIO_B6n</text>
<text x="91.3" y="154.6">IO, DIFFIO_B2n</text>
<text x="107.2" y="151.4">L8</text>
<text x="107.2" y="153.5">T3</text>
<text x="107.2" y="155.6">M8</text>
<text x="205.4" y="150.3">IO, DIFFIO_B17p, (DQ5B)/(DQ5B)</text>
<text x="205.4" y="154.6">IO, DIFFIO_B16p, (DQ5B)/(DQ5B)</text>
<text x="224.6" y="152.5">IO, RDN2</text>
<text x="235.9" y="151.4">N11</text>
<text x="235.9" y="153.5">R10</text>
<text x="235.9" y="155.6">P14</text>
<text x="56.6" y="158.8">IO, (DQS1B/CQ1B#,CDPCLK2)/(DQS1B/CQ1B#,CDPCLK2)</text>
<text x="70.7" y="156.7">IO, (DM5B/BWS#5B)/(DM5B0/BWS#5B1)</text>
<text x="77.2" y="160.9">IO, DIFFIO_B2p, (DQ3B)/(DQ5B)</text>
<text x="107.2" y="157.7">T2</text>
<text x="107.2" y="159.8">R3</text>
<text x="107.2" y="161.9">M7</text>
<text x="215.9" y="156.7">IO, PLL4_CLKOUTp</text>
<text x="215.9" y="158.8">IO, PLL4_CLKOUTn</text>
<text x="235.9" y="157.7">R14</text>
<text x="59.1" y="163">IO, (DQS3B/CQ3B#,DPCLK2)/(DQS3B/CQ3B#,DPCLK2)</text>
<text x="59.9" y="165.1">IO, DIFFIO_B1n, (DM3B/BWS#3B)/(DM5B1/BWS#5B2)</text>
<text x="88.5" y="167.2">IO, (DQ3B)/(DQ5B)</text>
<text x="107.2" y="164.1">P3</text>
<text x="107.2" y="166.2">M6</text>
<text x="88.5" y="169.3">IO, (DQ3B)/(DQ5B)</text>
<text x="107.2" y="168.3">L7</text>
<text x="216.3" y="186.2">Title</text>
<text x="216.3" y="190.4">Size:</text>
<text x="231.1" y="190.4">Number:</text>
<text x="250.1" y="190.4">Revision:</text>
<text x="216.3" y="193.6">Date: 5/15/2009</text>
<text x="216.3" y="195.7">File:</text>
<text x="234.2" y="193.6">Time: 11:41:34 PM</text>
<text x="250.1" y="193.6">Sheet3</text>
<text x="257.2" y="193.6">of 9</text>
</g>
</svg>
